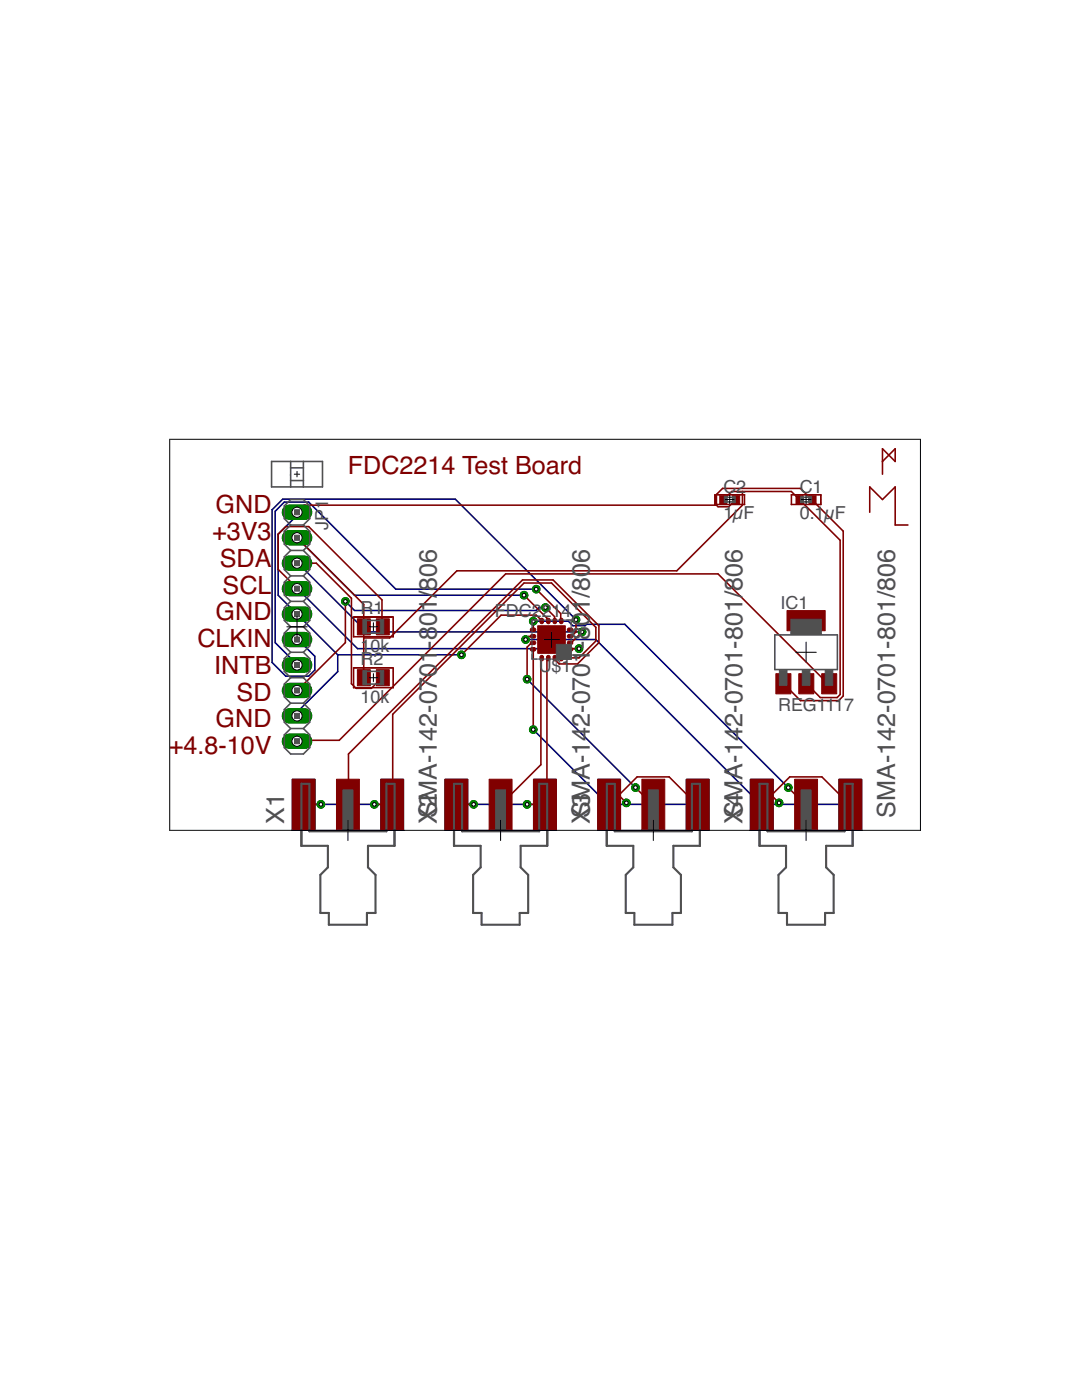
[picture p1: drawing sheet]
<svg xmlns="http://www.w3.org/2000/svg" width="216mm" height="279mm" viewBox="0 0 216 279" stroke-linecap="round" stroke-linejoin="round" font-family="sans-serif">
<g fill="#000080" stroke="#000080" stroke-width=".2">
<path d="M76 155.5h4.5v10.2h-4.5z"/>
<path d="M58.3 155.5h4.6v10.2h-4.6z"/>
<path d="M106.4 155.5h4.6v10.2h-4.6z"/>
<path d="M88.8 155.5h4.5v10.2h-4.5z"/>
<path d="M136.9 155.5h4.6v10.2h-4.6z"/>
<path d="M119.3 155.5h4.5v10.2h-4.5z"/>
<path d="M167.4 155.5h4.6v10.2h-4.6z"/>
<path d="M149.7 155.5h4.6v10.2h-4.6z"/>
</g>
<g fill="none" stroke="#000080" stroke-width=".32">
<path d="M59.3 102.2l-.1 .8-3.7 3.6v12.2l11.9 11.9M59.3 107.3l11.4 11.5h33.9M59.3 112.4h.2l13.7 13.7h42.9M59.3 117.5l12.1 12h44.1M107 117.6h-28l-17.4-17.4h-4.9l-1.8 1.8v26.2l4.4 4.5M67.4 130.7h24.7M67.4 130.7v3.3l-7.9 7.9v1h-.2M68.9 120l1.8 1.8h36.3l.6-.6h1.2M104.9 127.6h14l32.9 32.9 17.9 .1M105.2 135.6l21.6 21.6M106.4 124h7l.9 .9h2.5l.3-.3h7.6l32.6 32.6M114.9 123.7l-24.1-24.1h-34.4l-2.1 2.1v30.5l2.7 2.7h4.6l1.2-1.2v-2.7l-3.3-3.4h-.2"/>
<path d="M106.4 145.6l14.9 14.9 17.9 .1M60.6 160.6h17.7M91.1 160.6h17.6M125 160.2v.3M155.4 160.2v.3"/>
</g>
<path d="M57.7 102.2h3.1" fill="none" stroke="#008000" stroke-width="3"/>
<circle cx="59.3" cy="102.2" r="1.02" fill="#fff" stroke="#000" stroke-width=".2"/>
<path d="M57.7 107.3h3.1" fill="none" stroke="#008000" stroke-width="3"/>
<circle cx="59.3" cy="107.3" r="1.02" fill="#fff" stroke="#000" stroke-width=".2"/>
<path d="M57.7 112.4h3.1" fill="none" stroke="#008000" stroke-width="3"/>
<circle cx="59.3" cy="112.4" r="1.02" fill="#fff" stroke="#000" stroke-width=".2"/>
<path d="M57.7 117.5h3.1" fill="none" stroke="#008000" stroke-width="3"/>
<circle cx="59.3" cy="117.5" r="1.02" fill="#fff" stroke="#000" stroke-width=".2"/>
<path d="M57.7 122.6h3.1" fill="none" stroke="#008000" stroke-width="3"/>
<circle cx="59.3" cy="122.6" r="1.02" fill="#fff" stroke="#000" stroke-width=".2"/>
<path d="M57.7 127.6h3.1" fill="none" stroke="#008000" stroke-width="3"/>
<circle cx="59.3" cy="127.6" r="1.02" fill="#fff" stroke="#000" stroke-width=".2"/>
<path d="M57.7 132.7h3.1" fill="none" stroke="#008000" stroke-width="3"/>
<circle cx="59.3" cy="132.7" r="1.02" fill="#fff" stroke="#000" stroke-width=".2"/>
<path d="M57.7 137.8h3.1" fill="none" stroke="#008000" stroke-width="3"/>
<circle cx="59.3" cy="137.8" r="1.02" fill="#fff" stroke="#000" stroke-width=".2"/>
<path d="M57.7 142.9h3.1" fill="none" stroke="#008000" stroke-width="3"/>
<circle cx="59.3" cy="142.9" r="1.02" fill="#fff" stroke="#000" stroke-width=".2"/>
<path d="M57.7 147.9h3.1" fill="none" stroke="#008000" stroke-width="3"/>
<circle cx="59.3" cy="147.9" r="1.02" fill="#fff" stroke="#000" stroke-width=".2"/>
<circle cx="92.1" cy="130.7" r=".76" fill="#008000" stroke="#008000" stroke-width=".2"/>
<circle cx="92.1" cy="130.7" r=".36" fill="#fff" stroke="#000" stroke-width=".2"/>
<circle cx="104.6" cy="118.8" r=".76" fill="#008000" stroke="#008000" stroke-width=".2"/>
<circle cx="104.6" cy="118.8" r=".36" fill="#fff" stroke="#000" stroke-width=".2"/>
<circle cx="116.1" cy="126.1" r=".76" fill="#008000" stroke="#008000" stroke-width=".2"/>
<circle cx="116.1" cy="126.1" r=".36" fill="#fff" stroke="#000" stroke-width=".2"/>
<circle cx="115.5" cy="129.5" r=".76" fill="#008000" stroke="#008000" stroke-width=".2"/>
<circle cx="115.5" cy="129.5" r=".36" fill="#fff" stroke="#000" stroke-width=".2"/>
<circle cx="64" cy="160.5" r=".76" fill="#008000" stroke="#008000" stroke-width=".2"/>
<circle cx="64" cy="160.5" r=".36" fill="#fff" stroke="#000" stroke-width=".2"/>
<circle cx="74.7" cy="160.5" r=".76" fill="#008000" stroke="#008000" stroke-width=".2"/>
<circle cx="74.7" cy="160.5" r=".36" fill="#fff" stroke="#000" stroke-width=".2"/>
<circle cx="94.5" cy="160.5" r=".76" fill="#008000" stroke="#008000" stroke-width=".2"/>
<circle cx="94.5" cy="160.5" r=".36" fill="#fff" stroke="#000" stroke-width=".2"/>
<circle cx="105.2" cy="160.5" r=".76" fill="#008000" stroke="#008000" stroke-width=".2"/>
<circle cx="105.2" cy="160.5" r=".36" fill="#fff" stroke="#000" stroke-width=".2"/>
<circle cx="106.4" cy="145.6" r=".76" fill="#008000" stroke="#008000" stroke-width=".2"/>
<circle cx="106.4" cy="145.6" r=".36" fill="#fff" stroke="#000" stroke-width=".2"/>
<circle cx="125" cy="160.2" r=".76" fill="#008000" stroke="#008000" stroke-width=".2"/>
<circle cx="125" cy="160.2" r=".36" fill="#fff" stroke="#000" stroke-width=".2"/>
<circle cx="105.2" cy="135.6" r=".76" fill="#008000" stroke="#008000" stroke-width=".2"/>
<circle cx="105.2" cy="135.6" r=".36" fill="#fff" stroke="#000" stroke-width=".2"/>
<circle cx="126.8" cy="157.2" r=".76" fill="#008000" stroke="#008000" stroke-width=".2"/>
<circle cx="126.8" cy="157.2" r=".36" fill="#fff" stroke="#000" stroke-width=".2"/>
<circle cx="104.9" cy="127.6" r=".76" fill="#008000" stroke="#008000" stroke-width=".2"/>
<circle cx="104.9" cy="127.6" r=".36" fill="#fff" stroke="#000" stroke-width=".2"/>
<circle cx="155.4" cy="160.2" r=".76" fill="#008000" stroke="#008000" stroke-width=".2"/>
<circle cx="155.4" cy="160.2" r=".36" fill="#fff" stroke="#000" stroke-width=".2"/>
<circle cx="106.4" cy="124" r=".76" fill="#008000" stroke="#008000" stroke-width=".2"/>
<circle cx="106.4" cy="124" r=".36" fill="#fff" stroke="#000" stroke-width=".2"/>
<circle cx="157.3" cy="157.2" r=".76" fill="#008000" stroke="#008000" stroke-width=".2"/>
<circle cx="157.3" cy="157.2" r=".36" fill="#fff" stroke="#000" stroke-width=".2"/>
<circle cx="114.9" cy="123.7" r=".76" fill="#008000" stroke="#008000" stroke-width=".2"/>
<circle cx="114.9" cy="123.7" r=".36" fill="#fff" stroke="#000" stroke-width=".2"/>
<circle cx="107" cy="117.6" r=".76" fill="#008000" stroke="#008000" stroke-width=".2"/>
<circle cx="107" cy="117.6" r=".36" fill="#fff" stroke="#000" stroke-width=".2"/>
<circle cx="108.8" cy="121.2" r=".76" fill="#008000" stroke="#008000" stroke-width=".2"/>
<circle cx="108.8" cy="121.2" r=".36" fill="#fff" stroke="#000" stroke-width=".2"/>
<circle cx="68.9" cy="120" r=".76" fill="#008000" stroke="#008000" stroke-width=".2"/>
<circle cx="68.9" cy="120" r=".36" fill="#fff" stroke="#000" stroke-width=".2"/>
<g fill="#800000" stroke="#800000" stroke-width=".2">
<path d="M158.8 98.8h1.4v1.8h-1.4z"/>
<path d="M161.4 98.8h1.4v1.8h-1.4z"/>
<path d="M143.6 98.8h1.4v1.8h-1.4z"/>
<path d="M146.2 98.8h1.4v1.8h-1.4z"/>
<path d="M154.8 134.5h3v4h-3z"/>
<path d="M159.4 134.5h3v4h-3z"/>
<path d="M164 134.5h3v4h-3z"/>
<path d="M157 121.9h7.7v4h-7.7z"/>
<path d="M71.3 123.5h2.6v3.2h-2.6z"/>
<path d="M75.1 123.5h2.6v3.2h-2.6z"/>
<path d="M71.3 133.6h2.6v3.3h-2.6z"/>
<path d="M75.1 133.6h2.6v3.3h-2.6z"/>
<path d="M107.3 124.9h5.5v5.5h-5.5z"/>
<path d="M67.1 155.5h4.6v10.2h-4.6z"/>
<path d="M58.3 155.5h4.6v10.2h-4.6z"/>
<path d="M76 155.5h4.5v10.2h-4.5z"/>
<path d="M97.6 155.5h4.6v10.2h-4.6z"/>
<path d="M88.8 155.5h4.5v10.2h-4.5z"/>
<path d="M106.4 155.5h4.6v10.2h-4.6z"/>
<path d="M128.1 155.5h4.6v10.2h-4.6z"/>
<path d="M119.3 155.5h4.5v10.2h-4.5z"/>
<path d="M136.9 155.5h4.6v10.2h-4.6z"/>
<path d="M158.6 155.5h4.5v10.2h-4.5z"/>
<path d="M149.7 155.5h4.6v10.2h-4.6z"/>
<path d="M167.4 155.5h4.6v10.2h-4.6z"/>
</g>
<g fill="#800000" stroke="#800000" stroke-width=".2">
<path d="M113.4 129.3l.6-.1a.36 .36 0 0 1 .3 .4 .36 .36 0 0 1-.3 .3h-.5a.36 .36 0 0 1-.3-.2 .36 .36 0 0 1 .2-.4z" fill-rule="evenodd"/>
<path d="M113.4 128l.6-.1a.36 .36 0 0 1 .3 .4 .36 .36 0 0 1-.3 .4h-.5a.36 .36 0 0 1-.3-.3 .36 .36 0 0 1 .2-.4z" fill-rule="evenodd"/>
<path d="M113.4 126.7l.6-.1a.36 .36 0 0 1 .3 .4 .36 .36 0 0 1-.3 .3h-.5a.36 .36 0 0 1-.3-.2 .36 .36 0 0 1 .2-.4z" fill-rule="evenodd"/>
<path d="M113.4 125.4l.6-.1a.36 .36 0 0 1 .3 .4 .36 .36 0 0 1-.3 .3h-.5a.36 .36 0 0 1-.3-.2 .36 .36 0 0 1 .2-.4z" fill-rule="evenodd"/>
<path d="M111.7 123.6a.36 .36 0 0 1 .4-.2 .36 .36 0 0 1 .3 .3v.4a.36 .36 0 0 1-.4 .4 .36 .36 0 0 1-.4-.4z" fill-rule="evenodd"/>
<path d="M110.4 123.6a.36 .36 0 0 1 .4-.2 .36 .36 0 0 1 .3 .3v.4a.36 .36 0 0 1-.4 .4 .36 .36 0 0 1-.4-.4z" fill-rule="evenodd"/>
<path d="M109.1 123.6a.36 .36 0 0 1 .4-.2 .36 .36 0 0 1 .3 .3v.4a.36 .36 0 0 1-.4 .4 .36 .36 0 0 1-.3-.4z" fill-rule="evenodd"/>
<path d="M107.8 123.6a.36 .36 0 0 1 .4-.2 .36 .36 0 0 1 .3 .3v.4a.36 .36 0 0 1-.4 .4 .36 .36 0 0 1-.4-.4z" fill-rule="evenodd"/>
<path d="M106 125.4l.6-.1a.36 .36 0 0 1 .3 .4 .36 .36 0 0 1-.3 .3h-.4a.36 .36 0 0 1-.4-.2 .36 .36 0 0 1 .2-.4z" fill-rule="evenodd"/>
<path d="M106 126.7l.6-.1a.36 .36 0 0 1 .3 .4 .36 .36 0 0 1-.3 .3h-.4a.36 .36 0 0 1-.4-.2 .36 .36 0 0 1 .2-.4z" fill-rule="evenodd"/>
<path d="M106 128l.6-.1a.36 .36 0 0 1 .3 .4 .36 .36 0 0 1-.3 .4h-.4a.36 .36 0 0 1-.4-.3 .36 .36 0 0 1 .2-.4z" fill-rule="evenodd"/>
<path d="M106 129.3l.6-.1a.36 .36 0 0 1 .3 .4 .36 .36 0 0 1-.3 .3h-.4a.36 .36 0 0 1-.4-.2 .36 .36 0 0 1 .2-.4z" fill-rule="evenodd"/>
<path d="M107.8 131a.36 .36 0 0 1 .4-.2 .36 .36 0 0 1 .3 .3v.4a.36 .36 0 0 1-.4 .4 .36 .36 0 0 1-.4-.4z" fill-rule="evenodd"/>
<path d="M109.1 131a.36 .36 0 0 1 .4-.2 .36 .36 0 0 1 .3 .3v.4a.36 .36 0 0 1-.4 .4 .36 .36 0 0 1-.3-.4z" fill-rule="evenodd"/>
<path d="M110.4 131a.36 .36 0 0 1 .4-.2 .36 .36 0 0 1 .3 .3v.4a.36 .36 0 0 1-.4 .4 .36 .36 0 0 1-.4-.4z" fill-rule="evenodd"/>
<path d="M111.7 131a.36 .36 0 0 1 .4-.2 .36 .36 0 0 1 .3 .3v.4a.36 .36 0 0 1-.4 .4 .36 .36 0 0 1-.4-.4z" fill-rule="evenodd"/>
</g>
<g fill="none" stroke="#800000" stroke-width=".32">
<path d="M144.3 99.7l1.7-1.6h11.9l9.7 9.7v30.8l-.6 .6h-3.3l-2.8-2.7M146.9 99.7l-1.5 1.4h-2.1l-.3-.3M148.1 98.1v2.7l-13.1 13.1h-43.8l-13.5 13.4h-5.1M176.1 92.1l2.5-2.5v2.5l-2.5-2.5v5M59.3 107.3l13.3 13.3v14.7M59.3 112.4h3.8l7 7v17.1l1 .9h3l2.1-2.1h.2M59.3 117.5l-3.8-3.9v-7l1.5-1.5h4.6l14.6 14.6v5.2l.2 .2M104.6 118.8l4.5 4.6v.3l.3 .2M107 117.6l4.9 4.8 .1 1.5M143 100.8v-2.1l1.2-1.2h15.5l2.2 2.1 .2 .1 .1 .2 6.1 6.1v32.9l-1 .9h-7.6l-3.4-3.3M143 100.8h-82.3l-1.4 1.4M173.5 102.2v-5l2.6 2.5 2.5-2.5v7.6h2.6"/>
<path d="M68.9 120v8.2l-9.6 9.6M72.6 135.3h.1M106.4 129.6v16M106.4 128.3l-.3 .2h-.3l-.6 .7v6.4M106.4 127h-.9l-.6 .6M106.4 124v1.7M108.1 123.9l-1.1-1.1h-7l-7.9 7.9M108.1 131.3l-.2 .3v21l-8 8M108.8 121.2l1.9 1.9v.8M109.4 131.3l-.3 .3v28.6l-.4 .4-3.5-.1M110.7 131.3l.3 .3v.3l.6 .6h3.6l4.3-4.3v-3.3l-9.1-9.2h-6.1l-34.8 34.8v10l-.1 .1M112 131.3h3.5l3.4-3.4v-2.7l-8.9-8.8h-5.4l-26.2 26.2v17.9h-3.7"/>
<path d="M114.9 123.7v2.4l-.6 .6h-.3l-.3 .3M115.5 129.5h-1.5l-.3 .1M116.1 126.1l-2.1 2.1-.3 .1M165.5 136.5h-.3l-21.9-22h-42.4l-33.2 33.2h-8.2l-.2 .2M123.5 158.7l3.6-3.7h6.4l5.5 5.5 .2 .1M123.5 158.7l1.5 1.5M126.8 157.2l3.6 3.4M157.3 157.2l3.3 3.3 .2 .1M64 160.5l-3.4 .1M94.5 160.5l-3.4 .1M121.5 160.6l2-1.9zM155.4 160.2l-1.5-1.5-1.9 1.9 5.6-5.6h6.4l5.7 5.6"/>
</g>
<path d="M57.7 102.2h3.1" fill="none" stroke="#008000" stroke-width="3"/>
<circle cx="59.3" cy="102.2" r="1.02" fill="#fff" stroke="#000" stroke-width=".2"/>
<path d="M57.7 107.3h3.1" fill="none" stroke="#008000" stroke-width="3"/>
<circle cx="59.3" cy="107.3" r="1.02" fill="#fff" stroke="#000" stroke-width=".2"/>
<path d="M57.7 112.4h3.1" fill="none" stroke="#008000" stroke-width="3"/>
<circle cx="59.3" cy="112.4" r="1.02" fill="#fff" stroke="#000" stroke-width=".2"/>
<path d="M57.7 117.5h3.1" fill="none" stroke="#008000" stroke-width="3"/>
<circle cx="59.3" cy="117.5" r="1.02" fill="#fff" stroke="#000" stroke-width=".2"/>
<path d="M57.7 122.6h3.1" fill="none" stroke="#008000" stroke-width="3"/>
<circle cx="59.3" cy="122.6" r="1.02" fill="#fff" stroke="#000" stroke-width=".2"/>
<path d="M57.7 127.6h3.1" fill="none" stroke="#008000" stroke-width="3"/>
<circle cx="59.3" cy="127.6" r="1.02" fill="#fff" stroke="#000" stroke-width=".2"/>
<path d="M57.7 132.7h3.1" fill="none" stroke="#008000" stroke-width="3"/>
<circle cx="59.3" cy="132.7" r="1.02" fill="#fff" stroke="#000" stroke-width=".2"/>
<path d="M57.7 137.8h3.1" fill="none" stroke="#008000" stroke-width="3"/>
<circle cx="59.3" cy="137.8" r="1.02" fill="#fff" stroke="#000" stroke-width=".2"/>
<path d="M57.7 142.9h3.1" fill="none" stroke="#008000" stroke-width="3"/>
<circle cx="59.3" cy="142.9" r="1.02" fill="#fff" stroke="#000" stroke-width=".2"/>
<path d="M57.7 147.9h3.1" fill="none" stroke="#008000" stroke-width="3"/>
<circle cx="59.3" cy="147.9" r="1.02" fill="#fff" stroke="#000" stroke-width=".2"/>
<circle cx="92.1" cy="130.7" r=".76" fill="#008000" stroke="#008000" stroke-width=".2"/>
<circle cx="92.1" cy="130.7" r=".36" fill="#fff" stroke="#000" stroke-width=".2"/>
<circle cx="104.6" cy="118.8" r=".76" fill="#008000" stroke="#008000" stroke-width=".2"/>
<circle cx="104.6" cy="118.8" r=".36" fill="#fff" stroke="#000" stroke-width=".2"/>
<circle cx="116.1" cy="126.1" r=".76" fill="#008000" stroke="#008000" stroke-width=".2"/>
<circle cx="116.1" cy="126.1" r=".36" fill="#fff" stroke="#000" stroke-width=".2"/>
<circle cx="115.5" cy="129.5" r=".76" fill="#008000" stroke="#008000" stroke-width=".2"/>
<circle cx="115.5" cy="129.5" r=".36" fill="#fff" stroke="#000" stroke-width=".2"/>
<circle cx="64" cy="160.5" r=".76" fill="#008000" stroke="#008000" stroke-width=".2"/>
<circle cx="64" cy="160.5" r=".36" fill="#fff" stroke="#000" stroke-width=".2"/>
<circle cx="74.7" cy="160.5" r=".76" fill="#008000" stroke="#008000" stroke-width=".2"/>
<circle cx="74.7" cy="160.5" r=".36" fill="#fff" stroke="#000" stroke-width=".2"/>
<circle cx="94.5" cy="160.5" r=".76" fill="#008000" stroke="#008000" stroke-width=".2"/>
<circle cx="94.5" cy="160.5" r=".36" fill="#fff" stroke="#000" stroke-width=".2"/>
<circle cx="105.2" cy="160.5" r=".76" fill="#008000" stroke="#008000" stroke-width=".2"/>
<circle cx="105.2" cy="160.5" r=".36" fill="#fff" stroke="#000" stroke-width=".2"/>
<circle cx="106.4" cy="145.6" r=".76" fill="#008000" stroke="#008000" stroke-width=".2"/>
<circle cx="106.4" cy="145.6" r=".36" fill="#fff" stroke="#000" stroke-width=".2"/>
<circle cx="125" cy="160.2" r=".76" fill="#008000" stroke="#008000" stroke-width=".2"/>
<circle cx="125" cy="160.2" r=".36" fill="#fff" stroke="#000" stroke-width=".2"/>
<circle cx="105.2" cy="135.6" r=".76" fill="#008000" stroke="#008000" stroke-width=".2"/>
<circle cx="105.2" cy="135.6" r=".36" fill="#fff" stroke="#000" stroke-width=".2"/>
<circle cx="126.8" cy="157.2" r=".76" fill="#008000" stroke="#008000" stroke-width=".2"/>
<circle cx="126.8" cy="157.2" r=".36" fill="#fff" stroke="#000" stroke-width=".2"/>
<circle cx="104.9" cy="127.6" r=".76" fill="#008000" stroke="#008000" stroke-width=".2"/>
<circle cx="104.9" cy="127.6" r=".36" fill="#fff" stroke="#000" stroke-width=".2"/>
<circle cx="155.4" cy="160.2" r=".76" fill="#008000" stroke="#008000" stroke-width=".2"/>
<circle cx="155.4" cy="160.2" r=".36" fill="#fff" stroke="#000" stroke-width=".2"/>
<circle cx="106.4" cy="124" r=".76" fill="#008000" stroke="#008000" stroke-width=".2"/>
<circle cx="106.4" cy="124" r=".36" fill="#fff" stroke="#000" stroke-width=".2"/>
<circle cx="157.3" cy="157.2" r=".76" fill="#008000" stroke="#008000" stroke-width=".2"/>
<circle cx="157.3" cy="157.2" r=".36" fill="#fff" stroke="#000" stroke-width=".2"/>
<circle cx="114.9" cy="123.7" r=".76" fill="#008000" stroke="#008000" stroke-width=".2"/>
<circle cx="114.9" cy="123.7" r=".36" fill="#fff" stroke="#000" stroke-width=".2"/>
<circle cx="107" cy="117.6" r=".76" fill="#008000" stroke="#008000" stroke-width=".2"/>
<circle cx="107" cy="117.6" r=".36" fill="#fff" stroke="#000" stroke-width=".2"/>
<circle cx="108.8" cy="121.2" r=".76" fill="#008000" stroke="#008000" stroke-width=".2"/>
<circle cx="108.8" cy="121.2" r=".36" fill="#fff" stroke="#000" stroke-width=".2"/>
<circle cx="68.9" cy="120" r=".76" fill="#008000" stroke="#008000" stroke-width=".2"/>
<circle cx="68.9" cy="120" r=".36" fill="#fff" stroke="#000" stroke-width=".2"/>
<g fill="#800000" stroke="#800000" stroke-width=".2">
<path d="M157.9 98.7l6 .1z"/>
<path d="M163.7 98.7h.2l-.1 2z"/>
<path d="M157.9 100.6l6 .1z"/>
<path d="M157.9 98.7h.1l-.1 2z"/>
<path d="M142.6 98.7l6 .1z"/>
<path d="M148.5 98.7h.1v2z"/>
<path d="M142.6 100.6l6 .1z"/>
<path d="M142.6 98.7h.1v2z"/>
<path d="M70.5 123.1l8 .1h-8z"/>
<path d="M70.5 127l8 .1z"/>
<path d="M70.5 123.1l.1 4z"/>
<path d="M78.4 123.1h.1v4z"/>
<path d="M70.5 133.3h8z"/>
<path d="M70.5 137.2l8 .1z"/>
<path d="M70.5 133.3h.1v4z"/>
<path d="M78.4 133.3h.1v4z"/>
</g>
<g fill="none" stroke="#505050" stroke-width=".32">
<path d="M54.2 92.1h10.1v5.1h-10.1zM58 92.1v5.1M58 95.9h2.5M58 93.4h2.5M60.5 92.1v5.1M145.1 99.3h1M160.4 99.3h.9M58 104.8l-1.3-1.3v-2.5l1.3-1.3h2.5l1.3 1.3v2.5l-1.3 1.3M58 104.8l-1.3 1.2v2.6l1.3 1.3M58 109.9l-1.3 1.2v2.6l1.3 1.2M58 114.9l-1.3 1.3v2.5l1.3 1.3M58 114.9h2.5"/>
<path d="M58 104.8h2.5M58 109.9h2.5M60.5 104.8l1.3 1.2v2.6l-1.3 1.3M60.5 109.9l1.3 1.2v2.6l-1.3 1.2M60.5 114.9l1.3 1.3v2.5l-1.3 1.3M145.1 100.2h1M160.4 100.2h.9M58 120l-1.3 1.3v2.5l1.3 1.3M58 125.1l-1.3 1.3v2.5l1.3 1.3M58 130.2l-1.3 1.2v2.6l1.3 1.3M58 135.3l-1.3 1.2v2.6l1.3 1.2M58 135.3h2.5"/>
<path d="M58 130.2h2.5M58 120h2.5M58 125.1h2.5M60.5 120l1.3 1.3v2.5l-1.3 1.3M60.5 125.1l1.3 1.3v2.5l-1.3 1.3M60.5 130.2l1.3 1.2v2.6l-1.3 1.3M60.5 135.3l1.3 1.2v2.6l-1.3 1.2M73.1 123.8h2.8M73.1 126.4h2.8M73.1 134h2.8M73.1 136.5h2.8M154.6 126.7h12.5v6.9h-12.5z"/>
<path d="M58 145.4l-1.3 1.3v2.5l1.3 1.3h2.5l1.3-1.3v-2.5l-1.3-1.3M58 145.4h2.5M58 140.3l-1.3 1.3v2.5l1.3 1.3M58 140.3h2.5M60.5 140.3l1.3 1.3v2.5l-1.3 1.3"/>
</g>
<path d="M106.2 123.7h7.8v7.8h-7.8z" fill="none" stroke="#505050" stroke-width=".21"/>
<path d="M60.1 156.4h1.6v9.5h15.4v-9.5h1.6v12.4h-5.3v4.3l1.5 1.5v7.6h-1.7v2.4h-7.6v-2.4h-1.7v-7.6l1.5-1.5v-4.3h-5.3zM90.6 156.4h1.6v9.5h15.4v-9.5h1.6v12.4h-5.3v4.3l1.5 1.5v7.6h-1.7v2.4h-7.6v-2.4h-1.7v-7.6l1.5-1.5v-4.3h-5.3zM121.1 156.4h1.6v9.5h15.4v-9.5h1.6v12.4h-5.3v4.3l1.5 1.5v7.6h-1.7v2.4h-7.6v-2.4h-1.7v-7.6l1.5-1.5v-4.3h-5.3zM151.6 156.4h1.5v9.5h15.4v-9.5h1.6v12.4h-5.3v4.3l1.5 1.5v7.6h-1.7v2.4h-7.6v-2.4h-1.7v-7.6l1.5-1.5v-4.3h-5.2z" fill="none" stroke="#505050" stroke-width=".42"/>
<g fill="#505050" stroke="#505050" stroke-width=".2">
<path d="M159.7 99.1h.6v1.2h-.6z"/>
<path d="M161.4 99.1h.5v1.2h-.5z"/>
<path d="M144.5 99.1h.6v1.2h-.6z"/>
<path d="M146.1 99.1h.6v1.2h-.6z"/>
<path d="M157.8 123.6h6.1v3h-6.1z"/>
<path d="M155.5 133.7h1.5v3.1h-1.5z"/>
<path d="M164.7 133.7h1.5v3.1h-1.5z"/>
<path d="M160.1 133.7h1.5v3.1h-1.5z"/>
<path d="M58.8 142.4h1v1h-1z"/>
<path d="M58.8 137.3h1v1h-1z"/>
<path d="M58.8 132.2h1v1h-1z"/>
<path d="M58.8 127.1h1v1h-1z"/>
<path d="M58.8 122h1v1.1h-1z"/>
<path d="M58.8 117h1v1h-1z"/>
<path d="M58.8 111.9h1v1h-1z"/>
<path d="M58.8 106.8h1v1h-1z"/>
<path d="M58.8 101.7h1v1h-1z"/>
<path d="M58.8 147.4h1v1h-1z"/>
<path d="M72.4 123.7h.7v2.8h-.7z"/>
<path d="M75.9 123.7h.7v2.8h-.7z"/>
<path d="M72.4 133.8h.7v2.9h-.7z"/>
<path d="M75.9 133.8h.7v2.9h-.7z"/>
<path d="M111 128.6h3v3h-3z"/>
<path d="M68.4 157.6h2v8.2h-2z"/>
<path d="M98.9 157.6h2v8.2h-2z"/>
<path d="M129.4 157.6h2v8.2h-2z"/>
<path d="M159.9 157.6h1.9v8.2h-1.9z"/>
</g>
<g fill="none" stroke="#000" stroke-width=".2">
<path d="M33.9 87.7h149.8v78h-149.8zM58.7 94.6h1.1M59.3 94.1v1.1M144.7 99.7h1.8M145.6 98.8v1.8M159.9 99.7h1.9M160.8 98.8v1.8M57.2 125.1h4.1M59.3 123.1v4M73.7 125.1h1.6M73.7 135.3h1.6M74.5 124.3v1.6"/>
<path d="M74.5 134.4v1.7M108.5 127.6h3.1M110 126.1v3.1M158.8 130.2h4.1M160.8 128.1v4.1M69.4 163.7v4M99.9 163.7v4M130.4 163.7v4M160.8 163.7v4"/>
</g>
<g font-size="5" fill="#800000">
<text x="69.4" y="94.6">FDC2214 Test Board</text>
<text x="42.3" y="107.8">+3V3</text>
<text x="43" y="102.5">GND</text>
<text x="43.9" y="113.1">SDA</text>
<text x="44.4" y="118.5">SCL</text>
<text x="43" y="123.8">GND</text>
<text x="39.4" y="129.1">CLKIN</text>
<text x="42.8" y="134.5">INTB</text>
<text x="47.2" y="139.8">SD</text>
<text x="43" y="145.1">GND</text>
<text x="33.7" y="150.5">+4.8-10V</text>
</g>
<g font-size="5" fill="#505050">
<text x="117.7" y="112.4" transform="rotate(-90 117.7 112.4)">6</text>
<text x="87.2" y="118" transform="rotate(-90 87.2 118)">806</text>
<text x="87.2" y="125" transform="rotate(-90 87.2 125)">01/</text>
<text x="87.2" y="129.4" transform="rotate(-90 87.2 129.4)">-8</text>
<text x="56.7" y="164.4" transform="rotate(-90 56.7 164.4)">X1</text>
<text x="87.2" y="164.4" transform="rotate(-90 87.2 164.4)">XS2MA-142-0701</text>
<text x="117.7" y="164.4" transform="rotate(-90 117.7 164.4)">XS3MA-142-0701-801/80</text>
<text x="148.1" y="164.4" transform="rotate(-90 148.1 164.4)">XS4MA-142-0701-801/806</text>
<text x="178.6" y="163.2" transform="rotate(-90 178.6 163.2)">SMA-142-0701-801/806</text>
</g>
<g font-size="3.6" fill="#505050">
<text x="144.3" y="98.4">C2</text>
<text x="159.6" y="98.4">C1</text>
<text x="65.5" y="105.7" transform="rotate(-90 65.5 105.7)">JP1</text>
<text x="144.3" y="103.5">1µF</text>
<text x="159.6" y="103.5">0.1µF</text>
<text x="72" y="122.6">R1</text>
<text x="98.7" y="123.2">FDC2214</text>
<text x="155.8" y="121.5">IC1</text>
<text x="72" y="130.2">10k</text>
<text x="72" y="132.7">R2</text>
<text x="107.5" y="134.2">U</text>
<text x="110.1" y="134.2">$1</text>
<text x="72" y="140.3">10k</text>
<text x="155.3" y="141.8">REG1117</text>
</g>
<text font-size=".3" fill="#505050" x="58.1" y="95" transform="rotate(-90 58.1 95)">J1</text>
</svg>
